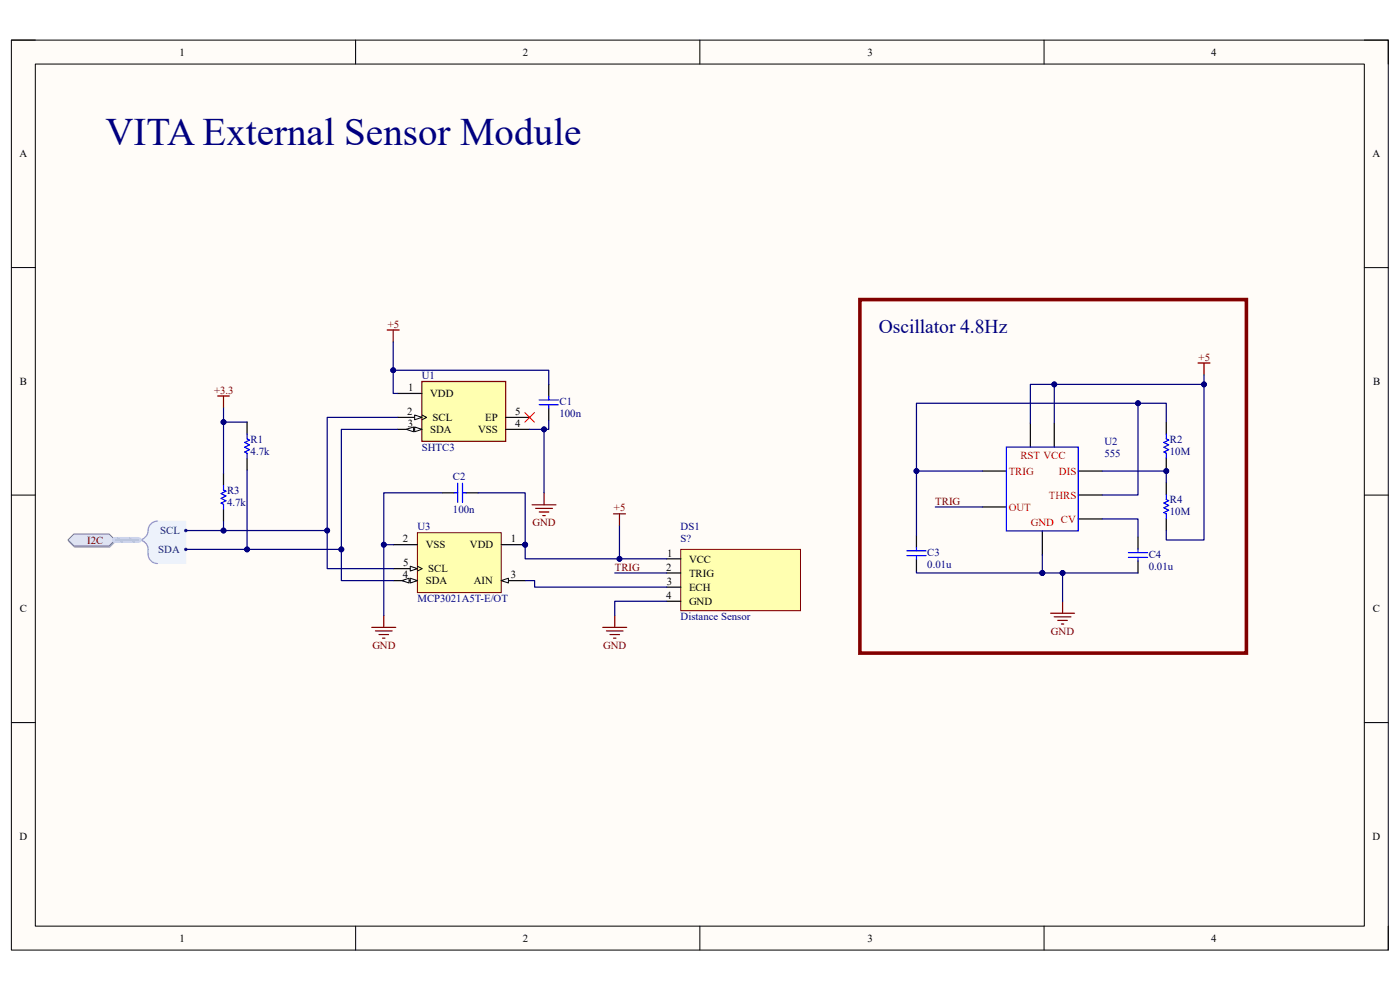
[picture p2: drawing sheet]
<svg xmlns="http://www.w3.org/2000/svg" width="297mm" height="210mm" viewBox="0 0 297 210" stroke-linecap="round" stroke-linejoin="round" font-family="sans-serif">
<path d="M2.4 8.5h292.1v193h-292.1z" fill-rule="evenodd" fill="#fffcf8"/>
<path d="M2.4 8.5h292.1v193h-292.1z" fill="none" stroke="#000" stroke-width=".21"/>
<path d="M7.5 13.6h281.9v182.9h-281.9z" fill-rule="evenodd" fill="#fffcf8"/>
<g fill="none" stroke="#000" stroke-width=".21">
<path d="M2.4 8.5h5.1M7.5 13.6h281.9v182.9h-281.9zM75.4 8.5v5.1M148.5 8.5v5.1M221.5 8.5v5.1M289.4 8.5h5.1v5.1M2.4 56.8h5.1M289.4 56.8h5.1M2.4 105h5.1M289.4 105h5.1M2.4 153.3h5.1M289.4 153.3h5.1"/>
<path d="M75.4 196.5v5M148.5 196.5v5M221.5 196.5v5M294.5 196.5v5"/>
</g>
<path d="M89.5 80.9h17.8v12.7h-17.8z" fill-rule="evenodd" fill="#ffffb0"/>
<path d="M89.5 80.9h17.8v12.7h-17.8z" fill="none" stroke="#800000" stroke-width=".25"/>
<path d="M84.4 83.5h5.1M84.4 88.5h5.1M107.3 88.5h5.1" fill="none" stroke="#000" stroke-width=".25"/>
<path d="M88 88l1.5 .5-1.5 .6z" fill="#f8fcff"/>
<path d="M88 88l1.5 .5-1.5 .6zM89.5 88l1 .5-1 .6" fill="none" stroke="#000" stroke-width=".21"/>
<path d="M84.4 91.1h5.1" fill="none" stroke="#000" stroke-width=".25"/>
<path d="M88 90.6l1.5 .5-1.5 .5z" fill="#f8fcff"/>
<path d="M88 90.6l1.5 .5-1.5 .5z" fill="none" stroke="#000" stroke-width=".21"/>
<path d="M86.2 91.1l1.5-.5v1z" fill="#f8fcff"/>
<path d="M86.2 91.1l1.5-.5v1z" fill="none" stroke="#000" stroke-width=".21"/>
<path d="M107.3 91.1h5.1" fill="none" stroke="#000" stroke-width=".25"/>
<circle cx="111.4" cy="115.5" r=".51" fill="#000080"/>
<circle cx="111.4" cy="115.5" r=".51" fill="none" stroke="#000080" stroke-width=".21"/>
<path d="M88.6 113h17.7v12.7h-17.7z" fill-rule="evenodd" fill="#ffffb0"/>
<path d="M88.6 113h17.7v12.7h-17.7z" fill="none" stroke="#800000" stroke-width=".21"/>
<path d="M106.3 123.2h5.1" fill="none" stroke="#000" stroke-width=".25"/>
<path d="M106.3 123.2l1.6-.5v1z" fill="#f8fcff"/>
<path d="M106.3 123.2l1.6-.5v1z" fill="none" stroke="#000" stroke-width=".21"/>
<path d="M83.5 115.5h5.1M83.5 123.2h5.1" fill="none" stroke="#000" stroke-width=".25"/>
<path d="M87 122.7l1.6 .5-1.6 .5z" fill="#f8fcff"/>
<path d="M87 122.7l1.6 .5-1.6 .5z" fill="none" stroke="#000" stroke-width=".21"/>
<path d="M85.3 123.2l1.5-.5v1z" fill="#f8fcff"/>
<path d="M85.3 123.2l1.5-.5v1z" fill="none" stroke="#000" stroke-width=".21"/>
<path d="M83.5 120.6h5.1" fill="none" stroke="#000" stroke-width=".25"/>
<path d="M87 120.1l1.6 .5-1.6 .5z" fill="#f8fcff"/>
<path d="M87 120.1l1.6 .5-1.6 .5zM88.6 120.1l1 .5-1 .5" fill="none" stroke="#000" stroke-width=".21"/>
<path d="M106.3 115.5h5.1" fill="none" stroke="#000" stroke-width=".25"/>
<circle cx="111.4" cy="115.5" r=".51" fill="#000080"/>
<circle cx="111.4" cy="115.5" r=".51" fill="none" stroke="#000080" stroke-width=".21"/>
<path d="M144.4 116.5h25.4v13.1h-25.4z" fill-rule="evenodd" fill="#ffffb0"/>
<path d="M144.4 116.5h25.4v13.1h-25.4z" fill="none" stroke="#800000" stroke-width=".21"/>
<g fill="none" stroke="#000" stroke-width=".25">
<path d="M52.4 89.5v2.6M52.4 97.2v2.5M116.4 81.5v2.6M116.4 86.6v2.6M208.4 99.9h5.1M218.6 89.8v5M223.7 89.8v5M228.7 99.9h5.1M247.4 89.5v2.6M247.4 97.2v2.5M47.4 100.4v2.5M47.4 108v2.5"/>
<path d="M93.8 104.5h2.5M98.9 104.5h2.5M141.4 118.5h3M194.4 113.5v2.6M194.4 118.6v2.6M208.4 107.5h5.1M221.1 112.6v5.1M228.7 110.1h5.1M228.7 105h5.1M241.4 113.9v2.6M241.4 119v2.5M247.4 102.4v2.5"/>
<path d="M247.4 110v2.6M141.4 127.6h3M141.4 121.5h3M141.4 124.5h3"/>
</g>
<g fill="none" stroke="#800000" stroke-width=".25">
<path d="M82.1 70h2.6M83.4 70v2.5M254.2 77h2.5M255.4 77v2.5M46.1 84h2.6M47.4 84v2.5M112.9 107.1h5.1M113.6 107.8h3.6M114.4 108.6h2M115.2 109.4h.5M115.4 104.5v2.6M130.1 109h2.6"/>
<path d="M131.4 109v2.5M78.9 133.1h5.1M79.6 133.9h3.6M80.4 134.6h2M81.2 135.4h.5M81.4 130.6v2.5M127.9 133.1h5.1M128.6 133.9h3.6M129.4 134.6h2M130.2 135.4h.5M130.4 130.6v2.5M222.9 130.1h5.1"/>
<path d="M223.6 130.9h3.6M224.4 131.6h2M225.2 132.4h.5M225.4 127.6v2.5"/>
</g>
<g fill="none" stroke="#00f" stroke-width=".25">
<path d="M52.4 92.1v1l.5 .3-1 .5 1 .5-1 .5 1 .5-1 .5 .5 .2v1.1M114.4 84.8h4M114.4 85.9h4M116.4 84.1v.7M116.4 85.9v.7M213.5 94.8h15.2v17.8h-15.2zM247.4 92.1v1l.5 .3-1 .5 1 .5-1 .5 1 .5-1 .5 .5 .2v1.1M47.4 102.9v1l.5 .3-1 .5 1 .5-1 .5 1 .5-1 .5 .5 .3v1M96.3 104.5h.8M97.1 102.5v4.1M98.1 102.5v4.1M98.1 104.5h.8"/>
<path d="M192.4 116.9h4.1M192.4 117.9h4.1M194.4 116.1v.8M194.4 117.9v.7M239.4 117.2h4.1M239.4 118.2h4.1M241.4 116.5v.7M241.4 118.2v.8M247.4 104.9v1l.5 .3-1 .5 1 .5-1 .5 1 .5-1 .5 .5 .3v1"/>
</g>
<path d="M111.3 87.5l2.1 2.1M113.4 87.5l-2.1 2.1" fill="none" stroke="#f00" stroke-width=".21"/>
<path d="M31.7 111.5l.7-.7 1-.3h6v9h-6l-1-.2-.7-.8-.3-1v-1.5l-.5-.8-1-.7 1-.6 .5-.9z" fill-rule="evenodd" fill="#edf2fb"/>
<path d="M31.7 111.5l.7-.7 1-.3h6v9h-6l-1-.2-.7-.8-.3-1v-1.5l-.5-.8-1-.7 1-.6 .5-.9z" fill="none" stroke="#edf2fb" stroke-width=".21"/>
<path d="M33.4 110.5a2.17 2.17 0 0 0-2.1 2.6 2 2 0 0 1-1.9 1.4 2 2 0 0 1 2 2 2.27 2.27 0 0 0 2 3" fill="none" stroke="#8f9ec9" stroke-width=".25"/>
<circle cx="39.4" cy="112.5" r=".25" fill="#003a70"/>
<circle cx="39.4" cy="112.5" r=".25" fill="none" stroke="#003a70" stroke-width=".21"/>
<circle cx="39.4" cy="116.5" r=".25" fill="#003a70"/>
<circle cx="39.4" cy="116.5" r=".25" fill="none" stroke="#003a70" stroke-width=".21"/>
<path d="M14.5 114.8l1.3-1.3h7.5l1.2 1.3-1.2 1.3h-7.5z" fill-rule="evenodd" fill="#bac0ca"/>
<path d="M14.5 114.8l1.3-1.3h7.5l1.2 1.3-1.2 1.3h-7.5z" fill="none" stroke="#a6acb6" stroke-width=".21"/>
<path d="M14.4 114.5l1.3-1.2h7.4l1.3 1.2-1.3 1.3h-7.4z" fill-rule="evenodd" fill="#d5e4ff"/>
<path d="M14.4 114.5l1.3-1.2h7.4l1.3 1.2-1.3 1.3h-7.4z" fill="none" stroke="#71809b" stroke-width=".21"/>
<path d="M83.5 115.5h-2.1v15.1" fill="none" stroke="#000080" stroke-width=".25"/>
<circle cx="81.4" cy="115.5" r=".51" fill="#000080"/>
<circle cx="81.4" cy="115.5" r=".51" fill="none" stroke="#000080" stroke-width=".21"/>
<path d="M52.4 99.7v16.8M111.4 123.2h2v1.3h28M141.4 127.6h-11v3" fill="none" stroke="#000080" stroke-width=".25"/>
<circle cx="52.4" cy="116.5" r=".51" fill="#000080"/>
<circle cx="52.4" cy="116.5" r=".51" fill="none" stroke="#000080" stroke-width=".21"/>
<path d="M47.4 89.5h5" fill="none" stroke="#000080" stroke-width=".25"/>
<circle cx="47.4" cy="89.5" r=".51" fill="#000080"/>
<circle cx="47.4" cy="89.5" r=".51" fill="none" stroke="#000080" stroke-width=".21"/>
<path d="M247.4 99.9v2.5" fill="none" stroke="#000080" stroke-width=".25"/>
<circle cx="247.4" cy="99.9" r=".51" fill="#000080"/>
<circle cx="247.4" cy="99.9" r=".51" fill="none" stroke="#000080" stroke-width=".21"/>
<path d="M247.4 99.7v.2h-13.6" fill="none" stroke="#000080" stroke-width=".25"/>
<circle cx="247.4" cy="99.9" r=".51" fill="#000080"/>
<circle cx="247.4" cy="99.9" r=".51" fill="none" stroke="#000080" stroke-width=".21"/>
<path d="M241.4 85.5h6v4" fill="none" stroke="#000080" stroke-width=".25"/>
<circle cx="241.4" cy="85.5" r=".51" fill="#000080"/>
<circle cx="241.4" cy="85.5" r=".51" fill="none" stroke="#000080" stroke-width=".21"/>
<path d="M255.4 81.5h-31.7v8.3" fill="none" stroke="#000080" stroke-width=".25"/>
<circle cx="223.7" cy="81.5" r=".51" fill="#000080"/>
<circle cx="223.7" cy="81.5" r=".51" fill="none" stroke="#000080" stroke-width=".21"/>
<circle cx="255.4" cy="81.5" r=".51" fill="#000080"/>
<circle cx="255.4" cy="81.5" r=".51" fill="none" stroke="#000080" stroke-width=".21"/>
<path d="M208.4 99.9h-14v-14.4h47v19.5h-7.6" fill="none" stroke="#000080" stroke-width=".25"/>
<circle cx="194.4" cy="99.9" r=".51" fill="#000080"/>
<circle cx="194.4" cy="99.9" r=".51" fill="none" stroke="#000080" stroke-width=".21"/>
<circle cx="241.4" cy="85.5" r=".51" fill="#000080"/>
<circle cx="241.4" cy="85.5" r=".51" fill="none" stroke="#000080" stroke-width=".21"/>
<path d="M223.7 81.5h-5.1v8.3" fill="none" stroke="#000080" stroke-width=".25"/>
<circle cx="223.7" cy="81.5" r=".51" fill="#000080"/>
<circle cx="223.7" cy="81.5" r=".51" fill="none" stroke="#000080" stroke-width=".21"/>
<path d="M194.4 99.9v13.6" fill="none" stroke="#000080" stroke-width=".25"/>
<circle cx="194.4" cy="99.9" r=".51" fill="#000080"/>
<circle cx="194.4" cy="99.9" r=".51" fill="none" stroke="#000080" stroke-width=".21"/>
<path d="M221.1 117.7v3.8" fill="none" stroke="#000080" stroke-width=".25"/>
<circle cx="221.1" cy="121.5" r=".51" fill="#000080"/>
<circle cx="221.1" cy="121.5" r=".51" fill="none" stroke="#000080" stroke-width=".21"/>
<path d="M194.4 121.2v.3h26.7" fill="none" stroke="#000080" stroke-width=".25"/>
<circle cx="221.1" cy="121.5" r=".51" fill="#000080"/>
<circle cx="221.1" cy="121.5" r=".51" fill="none" stroke="#000080" stroke-width=".21"/>
<path d="M225.4 121.5v6.1" fill="none" stroke="#000080" stroke-width=".25"/>
<circle cx="225.4" cy="121.5" r=".51" fill="#000080"/>
<circle cx="225.4" cy="121.5" r=".51" fill="none" stroke="#000080" stroke-width=".21"/>
<path d="M47.4 110.5v2M198.4 107.5h10M233.8 110.1h7.6v3.8M130.4 121.5h11" fill="none" stroke="#000080" stroke-width=".25"/>
<circle cx="47.4" cy="112.5" r=".51" fill="#000080"/>
<circle cx="47.4" cy="112.5" r=".51" fill="none" stroke="#000080" stroke-width=".21"/>
<path d="M83.4 78.5h33v3" fill="none" stroke="#000080" stroke-width=".25"/>
<circle cx="83.4" cy="78.5" r=".51" fill="#000080"/>
<circle cx="83.4" cy="78.5" r=".51" fill="none" stroke="#000080" stroke-width=".21"/>
<path d="M93.8 104.5h-12.4v11" fill="none" stroke="#000080" stroke-width=".25"/>
<circle cx="81.4" cy="115.5" r=".51" fill="#000080"/>
<circle cx="81.4" cy="115.5" r=".51" fill="none" stroke="#000080" stroke-width=".21"/>
<path d="M115.4 91.1v13.4" fill="none" stroke="#000080" stroke-width=".25"/>
<circle cx="115.4" cy="91.1" r=".51" fill="#000080"/>
<circle cx="115.4" cy="91.1" r=".51" fill="none" stroke="#000080" stroke-width=".21"/>
<path d="M131.4 111.5v7" fill="none" stroke="#000080" stroke-width=".25"/>
<circle cx="131.4" cy="118.5" r=".51" fill="#000080"/>
<circle cx="131.4" cy="118.5" r=".51" fill="none" stroke="#000080" stroke-width=".21"/>
<path d="M24.4 114.5h5" fill="none" stroke="#cbdaff" stroke-width="1.3"/>
<path d="M24.9 114.1l1 .9M27.5 114.1l1 .9" fill="none" stroke="#adbce7" stroke-width=".38"/>
<path d="M24.4 114.5h5" fill="none" stroke="#adbce7" stroke-width=".25"/>
<path d="M182.4 63.6h82v74.9h-82z" fill="none" stroke="#800000" stroke-width=".76"/>
<path d="M39.4 116.5h33" fill="none" stroke="#000080" stroke-width=".25"/>
<circle cx="52.4" cy="116.5" r=".51" fill="#000080"/>
<circle cx="52.4" cy="116.5" r=".51" fill="none" stroke="#000080" stroke-width=".21"/>
<circle cx="72.4" cy="116.5" r=".51" fill="#000080"/>
<circle cx="72.4" cy="116.5" r=".51" fill="none" stroke="#000080" stroke-width=".21"/>
<path d="M39.4 112.5h30" fill="none" stroke="#000080" stroke-width=".25"/>
<circle cx="69.4" cy="112.5" r=".51" fill="#000080"/>
<circle cx="69.4" cy="112.5" r=".51" fill="none" stroke="#000080" stroke-width=".21"/>
<circle cx="47.4" cy="112.5" r=".51" fill="#000080"/>
<circle cx="47.4" cy="112.5" r=".51" fill="none" stroke="#000080" stroke-width=".21"/>
<path d="M84.4 88.5h-15v32.1h14.1" fill="none" stroke="#000080" stroke-width=".25"/>
<circle cx="69.4" cy="112.5" r=".51" fill="#000080"/>
<circle cx="69.4" cy="112.5" r=".51" fill="none" stroke="#000080" stroke-width=".21"/>
<path d="M84.4 91.1h-12v32.1h11.1" fill="none" stroke="#000080" stroke-width=".25"/>
<circle cx="72.4" cy="116.5" r=".51" fill="#000080"/>
<circle cx="72.4" cy="116.5" r=".51" fill="none" stroke="#000080" stroke-width=".21"/>
<path d="M83.4 72.5v11h1" fill="none" stroke="#000080" stroke-width=".25"/>
<circle cx="83.4" cy="78.5" r=".51" fill="#000080"/>
<circle cx="83.4" cy="78.5" r=".51" fill="none" stroke="#000080" stroke-width=".21"/>
<path d="M101.4 104.5h10v14h30" fill="none" stroke="#000080" stroke-width=".25"/>
<circle cx="111.4" cy="115.5" r=".51" fill="#000080"/>
<circle cx="111.4" cy="115.5" r=".51" fill="none" stroke="#000080" stroke-width=".21"/>
<circle cx="131.4" cy="118.5" r=".51" fill="#000080"/>
<circle cx="131.4" cy="118.5" r=".51" fill="none" stroke="#000080" stroke-width=".21"/>
<path d="M116.4 89.2v1.9h-4" fill="none" stroke="#000080" stroke-width=".25"/>
<circle cx="115.4" cy="91.1" r=".51" fill="#000080"/>
<circle cx="115.4" cy="91.1" r=".51" fill="none" stroke="#000080" stroke-width=".21"/>
<path d="M221.1 121.5h20.3" fill="none" stroke="#000080" stroke-width=".25"/>
<circle cx="225.4" cy="121.5" r=".51" fill="#000080"/>
<circle cx="225.4" cy="121.5" r=".51" fill="none" stroke="#000080" stroke-width=".21"/>
<circle cx="221.1" cy="121.5" r=".51" fill="#000080"/>
<circle cx="221.1" cy="121.5" r=".51" fill="none" stroke="#000080" stroke-width=".21"/>
<path d="M255.4 79.5v35.1h-8v-2" fill="none" stroke="#000080" stroke-width=".25"/>
<circle cx="255.4" cy="81.5" r=".51" fill="#000080"/>
<circle cx="255.4" cy="81.5" r=".51" fill="none" stroke="#000080" stroke-width=".21"/>
<path d="M47.4 86.5v13.9" fill="none" stroke="#000080" stroke-width=".25"/>
<circle cx="47.4" cy="89.5" r=".51" fill="#000080"/>
<circle cx="47.4" cy="89.5" r=".51" fill="none" stroke="#000080" stroke-width=".21"/>
<text font-size="8.3" fill="#000080" x="22.4" y="30.8">VITA External Sensor Module</text>
<text font-size="4.1" fill="#000080" x="186.4" y="70.7">Oscillator 4.8Hz</text>
<g font-size="2.3">
<text x="38.1" y="11.8">1</text>
<text x="110.9" y="11.8">2</text>
<text x="184" y="11.8">3</text>
<text x="256.9" y="11.8">4</text>
<text x="4.1" y="33.4">A</text>
<text x="291.2" y="33.4">A</text>
<text x="4.2" y="81.7">B</text>
<text x="86.6" y="83">1</text>
<text x="291.3" y="81.7">B</text>
<text x="86.4" y="88.1">2</text>
<text x="91.3" y="84.2">VDD</text>
<text x="91.8" y="89.3">SCL</text>
<text x="102.9" y="89.3">EP</text>
<text x="109.3" y="88.1">5</text>
<text x="86.5" y="90.6">3</text>
<text x="91.3" y="91.9">SDA</text>
<text x="101.4" y="91.9">VSS</text>
<text x="109.3" y="90.6">4</text>
<text x="85.5" y="115.1">2</text>
<text x="90.3" y="116.3">VSS</text>
<text x="99.7" y="116.3">VDD</text>
<text x="108.4" y="115.1">1</text>
<text x="141.5" y="118.1">1</text>
<text x="146.2" y="119.3">VCC</text>
<text x="85.5" y="122.7">4</text>
<text x="85.5" y="120.1">5</text>
<text x="90.3" y="124">SDA</text>
<text x="90.8" y="121.4">SCL</text>
<text x="100.5" y="124">AIN</text>
<text x="108.4" y="122.7">3</text>
<text x="141.4" y="121.1">2</text>
<text x="141.4" y="124.1">3</text>
<text x="146.2" y="122.3">TRIG</text>
<text x="146.2" y="125.3">ECH</text>
<text x="4.2" y="129.9">C</text>
<text x="141.3" y="127">4</text>
<text x="146.2" y="128.3">GND</text>
<text x="291.3" y="129.9">C</text>
<text x="4.1" y="178.2">D</text>
<text x="291.2" y="178.2">D</text>
<text x="38.1" y="199.8">1</text>
<text x="110.9" y="199.8">2</text>
<text x="184" y="199.8">3</text>
<text x="256.9" y="199.8">4</text>
</g>
<g font-size="2.3" fill="#800000">
<text x="82.3" y="69.5">+5</text>
<text x="254.3" y="76.5">+5</text>
<text x="45.4" y="83.5">+3.3</text>
<text x="198.4" y="107.1">TRIG</text>
<text x="113" y="111.7">GND</text>
<text x="130.3" y="108.5">+5</text>
<text x="18.5" y="115.3">I2C</text>
<text x="130.4" y="121.1">TRIG</text>
<text x="79" y="137.7">GND</text>
<text x="128" y="137.7">GND</text>
<text x="223" y="134.7">GND</text>
</g>
<g font-size="2.3" fill="#000080">
<text x="89.5" y="80.4">U1</text>
<text x="118.7" y="88.4">100n</text>
<text x="118.7" y="85.9">C1</text>
<text x="53.2" y="93.9">R1</text>
<text x="89.5" y="95.7">SHTC3</text>
<text x="234.3" y="94.4">U2</text>
<text x="248.2" y="93.9">R2</text>
<text x="53.2" y="96.4">4.7k</text>
<text x="96.1" y="101.8">C2</text>
<text x="234.3" y="96.9">555</text>
<text x="248.2" y="96.4">10M</text>
<text x="48.2" y="107.3">4.7k</text>
<text x="48.2" y="104.7">R3</text>
<text x="248.2" y="106.7">R4</text>
<text x="88.6" y="112.5">U3</text>
<text x="96.1" y="108.9">100n</text>
<text x="144.4" y="112.5">DS1</text>
<text x="248.2" y="109.3">10M</text>
<text x="144.4" y="115.1">S?</text>
<text x="196.7" y="117.9">C3</text>
<text x="243.7" y="118.3">C4</text>
<text x="196.7" y="120.4">0.01u</text>
<text x="243.7" y="120.8">0.01u</text>
<text x="88.6" y="127.8">MCP3021A5T-E/OT</text>
<text x="144.4" y="131.6">Distance Sensor</text>
</g>
<g font-size="2.3" fill="#f00">
<text x="214" y="100.7">TRIG</text>
<text x="216.5" y="97.4">RST VCC</text>
<text x="224.7" y="100.7">DIS</text>
<text x="222.5" y="105.8">THRS</text>
<text x="214" y="108.3">OUT</text>
<text x="218.7" y="111.6">GND</text>
<text x="225.1" y="110.9">CV</text>
</g>
<g font-size="2.3" fill="#003a70">
<text x="34" y="113.3">SCL</text>
<text x="33.6" y="117.3">SDA</text>
</g>
</svg>
